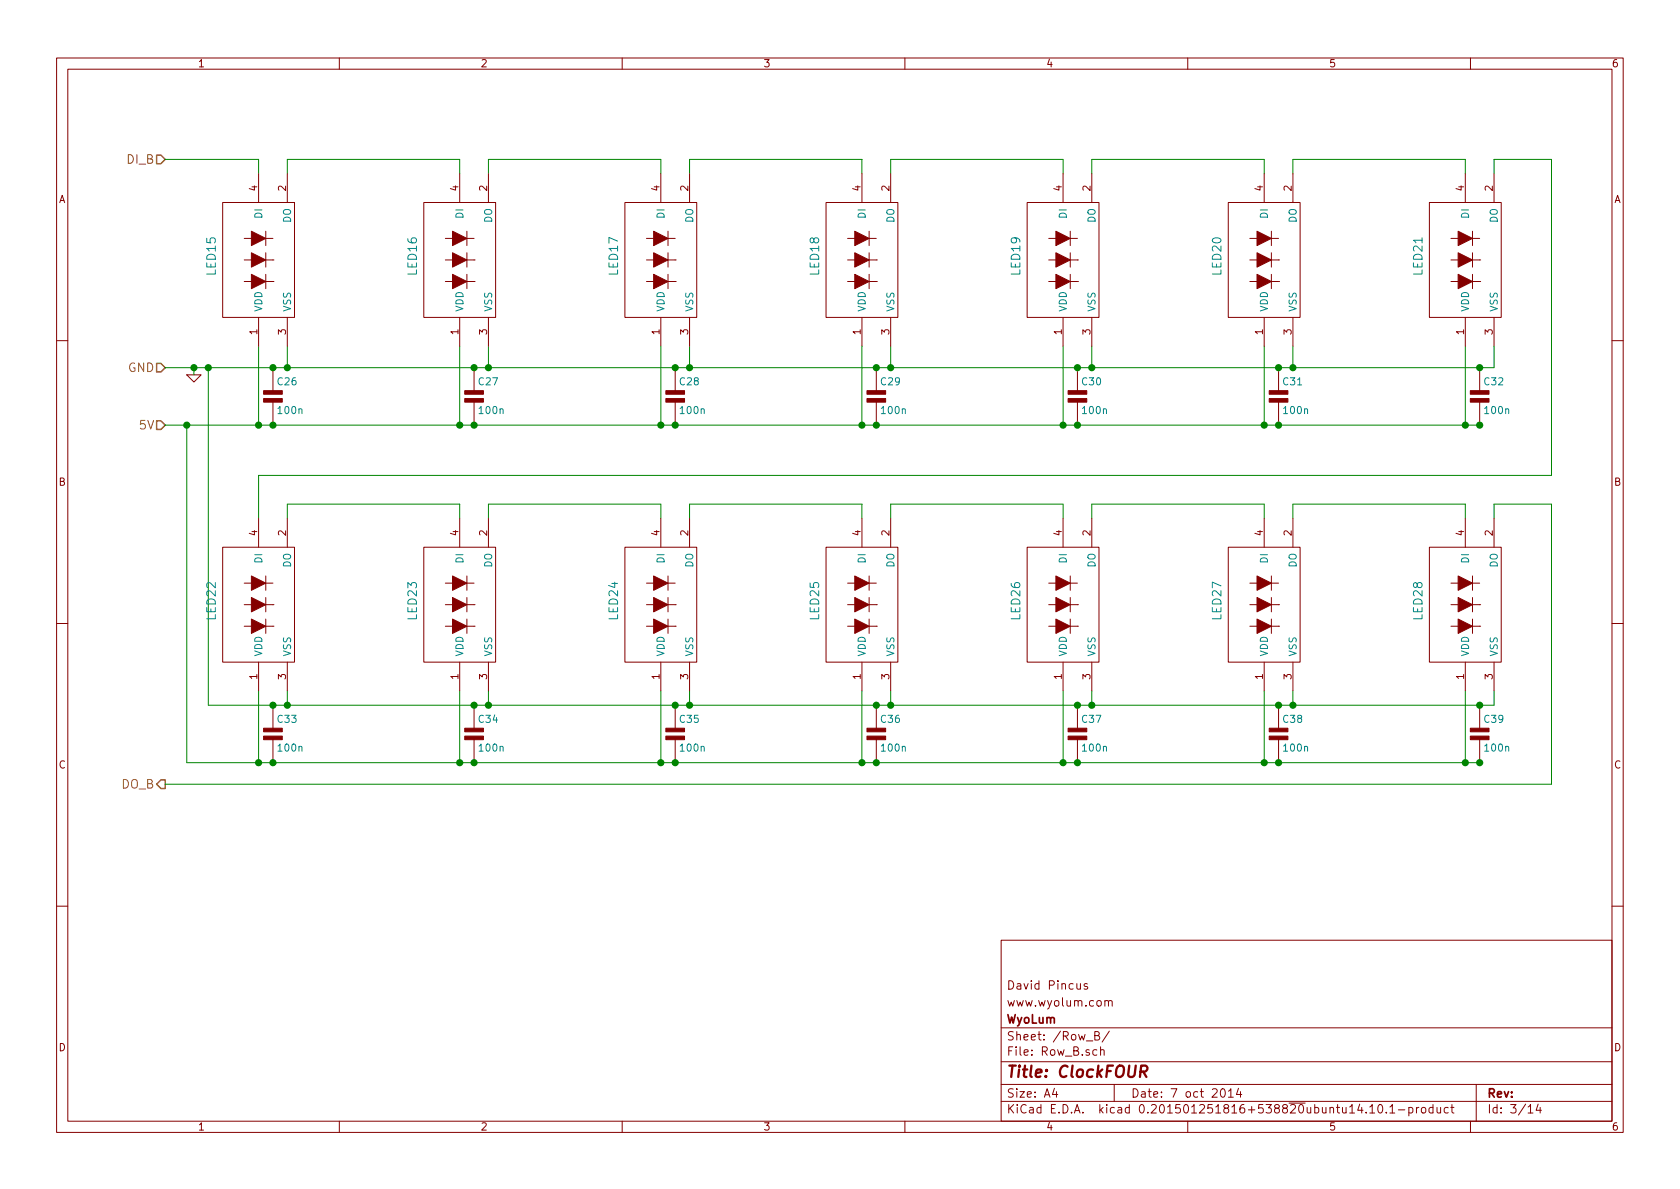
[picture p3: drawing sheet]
<svg xmlns="http://www.w3.org/2000/svg" width="297mm" height="210mm" viewBox="0 0 297 210" stroke-linecap="round" stroke-linejoin="round" font-family="sans-serif">
<g fill="none" stroke="#840000" stroke-width=".18">
<path d="M10 10.3h277v189.9h-277zM12 12.2h273v186.1h-273zM60 10.3v1.9M110 10.3v1.9M160 10.3v1.9M210 10.3v1.9M260 10.3v1.9M39.4 35.8h12.7v20.3h-12.7zM45.7 30.7v5.1M50.8 30.7v5.1M74.9 35.8h12.7v20.3h-12.7zM81.3 30.7v5.1"/>
<path d="M86.4 30.7v5.1M110.5 35.8h12.7v20.3h-12.7zM116.8 30.7v5.1M121.9 30.7v5.1M146 35.8h12.7v20.3h-12.7zM152.4 30.7v5.1M157.5 30.7v5.1M181.6 35.8h12.7v20.3h-12.7zM188 30.7v5.1M193 30.7v5.1M217.2 35.8h12.7v20.3h-12.7zM223.5 30.7v5.1"/>
<path d="M228.6 30.7v5.1M252.7 35.8h12.7v20.3h-12.7zM259.1 30.7v5.1M264.2 30.7v5.1M43.2 49.8h1.2M43.2 46h1.2M43.2 42.2h1.2M45.7 56.1v5.1M47 49.8h1.3M47 46h1.3M47 42.2h1.3M47 40.9v2.5"/>
<path d="M47 44.7v2.5M47 48.5v2.5M48.3 49.8h.1M48.3 46h.1M50.8 56.1v5.1M78.7 49.8h1.3M78.7 46h1.3M78.7 42.2h1.3M81.3 56.1v5.1M82.5 49.8h1.3M82.5 46h1.3M82.5 42.2h1.3"/>
<path d="M82.5 40.9v2.5M82.5 44.7v2.5M82.5 48.5v2.5M83.8 49.8h.1M83.8 46h.1M86.4 56.1v5.1M114.3 49.8h1.3M114.3 46h1.3M114.3 42.2h1.3M116.8 56.1v5.1M118.1 49.8h1.3M118.1 46h1.3"/>
<path d="M118.1 42.2h1.3M118.1 40.9v2.5M118.1 44.7v2.5M118.1 48.5v2.5M119.4 49.8h.1M119.4 46h.1M121.9 56.1v5.1M149.9 49.8h1.2M149.9 46h1.2M149.9 42.2h1.2M152.4 56.1v5.1M153.7 49.8h1.2"/>
<path d="M153.7 46h1.2M153.7 42.2h1.2M153.7 40.9v2.5M153.7 44.7v2.5M153.7 48.5v2.5M154.9 49.8h.1M154.9 46h.1M157.5 56.1v5.1M185.4 49.8h1.3M185.4 46h1.3M185.4 42.2h1.3M188 56.1v5.1"/>
<path d="M189.2 49.8h1.3M189.2 46h1.3M189.2 42.2h1.3M189.2 40.9v2.5M189.2 44.7v2.5M189.2 48.5v2.5M190.5 49.8h.1M190.5 46h.1M193 56.1v5.1M221 49.8h1.2M221 46h1.2M221 42.2h1.2"/>
<path d="M223.5 56.1v5.1M224.8 49.8h1.3M224.8 46h1.3M224.8 42.2h1.3M224.8 40.9v2.5M224.8 44.7v2.5M224.8 48.5v2.5M226.1 49.8h.1M226.1 46h.1M228.6 56.1v5.1M256.5 49.8h1.3M256.5 46h1.3"/>
<path d="M256.5 42.2h1.3M259.1 56.1v5.1M260.3 49.8h1.3M260.3 46h1.3M260.3 42.2h1.3M260.3 40.9v2.5M260.3 44.7v2.5M260.3 48.5v2.5M261.6 49.8h.1M261.6 46h.1M264.2 56.1v5.1M10 60.2h2"/>
<path d="M33 66.3h2.6l-1.3 1.3zM48.3 65v4.3M48.3 70.9v4.3M83.8 65v4.3M83.8 70.9v4.3M119.4 65v4.3M119.4 70.9v4.3M154.9 65v4.3M154.9 70.9v4.3M190.5 65v4.3M190.5 70.9v4.3M226.1 65v4.3"/>
<path d="M226.1 70.9v4.3M261.6 65v4.3M261.6 70.9v4.3M285 60.2h2M39.4 96.8h12.7v20.3h-12.7zM45.7 91.7v5.1M50.8 91.7v5.1M74.9 96.8h12.7v20.3h-12.7zM81.3 91.7v5.1M86.4 91.7v5.1M110.5 96.8h12.7v20.3h-12.7zM116.8 91.7v5.1"/>
<path d="M121.9 91.7v5.1M146 96.8h12.7v20.3h-12.7zM152.4 91.7v5.1M157.5 91.7v5.1M181.6 96.8h12.7v20.3h-12.7zM188 91.7v5.1M193 91.7v5.1M217.2 96.8h12.7v20.3h-12.7zM223.5 91.7v5.1M228.6 91.7v5.1M252.7 96.8h12.7v20.3h-12.7zM259.1 91.7v5.1"/>
<path d="M264.2 91.7v5.1M10 110.3h2M43.2 110.7h1.2M43.2 106.9h1.2M43.2 103.1h1.2M45.7 117.1v5.1M47 101.8v2.6M47 105.7v2.5M47 109.5v2.5M47 110.7h1.3M47 106.9h1.3M47 103.1h1.3"/>
<path d="M48.3 110.7h.1M48.3 106.9h.1M50.8 117.1v5.1M78.7 110.7h1.3M78.7 106.9h1.3M78.7 103.1h1.3M81.3 117.1v5.1M82.5 101.8v2.6M82.5 105.7v2.5M82.5 109.5v2.5M82.5 110.7h1.3M82.5 106.9h1.3"/>
<path d="M82.5 103.1h1.3M83.8 110.7h.1M83.8 106.9h.1M86.4 117.1v5.1M114.3 110.7h1.3M114.3 106.9h1.3M114.3 103.1h1.3M116.8 117.1v5.1M118.1 101.8v2.6M118.1 105.7v2.5M118.1 109.5v2.5M118.1 110.7h1.3"/>
<path d="M118.1 106.9h1.3M118.1 103.1h1.3M119.4 110.7h.1M119.4 106.9h.1M121.9 117.1v5.1M149.9 110.7h1.2M149.9 106.9h1.2M149.9 103.1h1.2M152.4 117.1v5.1M153.7 101.8v2.6M153.7 105.7v2.5M153.7 109.5v2.5"/>
<path d="M153.7 110.7h1.2M153.7 106.9h1.2M153.7 103.1h1.2M154.9 110.7h.1M154.9 106.9h.1M157.5 117.1v5.1M185.4 110.7h1.3M185.4 106.9h1.3M185.4 103.1h1.3M188 117.1v5.1M189.2 101.8v2.6M189.2 105.7v2.5"/>
<path d="M189.2 109.5v2.5M189.2 110.7h1.3M189.2 106.9h1.3M189.2 103.1h1.3M190.5 110.7h.1M190.5 106.9h.1M193 117.1v5.1M221 110.7h1.2M221 106.9h1.2M221 103.1h1.2M223.5 117.1v5.1M224.8 101.8v2.6"/>
<path d="M224.8 105.7v2.5M224.8 109.5v2.5M224.8 110.7h1.3M224.8 106.9h1.3M224.8 103.1h1.3M226.1 110.7h.1M226.1 106.9h.1M228.6 117.1v5.1M256.5 110.7h1.3M256.5 106.9h1.3M256.5 103.1h1.3M259.1 117.1v5.1"/>
<path d="M260.3 101.8v2.6M260.3 105.7v2.5M260.3 109.5v2.5M260.3 110.7h1.3M260.3 106.9h1.3M260.3 103.1h1.3M261.6 110.7h.1M261.6 106.9h.1M264.2 117.1v5.1M285 110.3h2M48.3 124.7v4.3M48.3 130.6v4.3"/>
<path d="M83.8 124.7v4.3M83.8 130.6v4.3M119.4 124.7v4.3M119.4 130.6v4.3M154.9 124.7v4.3M154.9 130.6v4.3M190.5 124.7v4.3M190.5 130.6v4.3M226.1 124.7v4.3M226.1 130.6v4.3M261.6 124.7v4.3M261.6 130.6v4.3"/>
<path d="M10 160.2h2M177 166.3h108v32h-108zM190.4 173.9l.1 .9 .3 .1 .2-.1M191 173.9v1M192.3 174a.37 .37 0 0 0-.6 .1v.3l.6 .1v.1l-.2 .3-.4-.1M195.4 177.1l.2-.2 .3 .1 .1 .9M195.4 176.9v1M196 177.1a.36 .36 0 0 1 .3-.2 .36 .36 0 0 1 .3 .2v.8M285 160.2h2M60 198.3v1.9M110 198.3v1.9M160 198.3v1.9"/>
<path d="M177 194.8h108M177 191.8h108M177 187.8h108M177 181.8h108M186.4 192.5l-.3 1h.9M186.8 193v1M193.6 183.1h.5l.2-.1 .1-.3-.3-.3h-.5v1.5h.6l.2-.3a.41 .41 0 0 0-.3-.5M193.9 185.7l-.4-.1-.3 .3 .1 .6 .2 .1 .4-.1M194.6 185.7l.2-.1 .4 .1v.9M194.6 185.1v1.5M196.1 182.3l-1.2 2M197 191.8v3"/>
<path d="M210 198.3v1.9M215.9 192.7l.2-.2a.81 .81 0 0 1 .6 .6 .81 .81 0 0 1-.3 .8l-.1 .1a.79 .79 0 0 1-.4-1.3zM217.2 193l.4-.5v1.5M217.2 194h.9M219 192.5l-.4 1h1M219.3 193v1M242.2 195.8l.4-.5v1.5M242.2 196.8h.9M243.8 195.5l.2-.2a.81 .81 0 0 1 .6 .6 .81 .81 0 0 1-.3 .8l-.2 .1a.79 .79 0 0 1-.3-1.3zM245.1 196.7v.1M245.7 195.8l.5-.5v1.5M245.7 196.8h.9"/>
<path d="M247.2 196.3h1.2M249.1 195.9l.4-.1 .3 .3-.1 .6h-.6M249.1 195.8v1.5M250.4 195.8v1M250.9 195.8l-.5 .3M251.4 196l.2-.2 .4 .2 .1 .5-.1 .2-.4 .1-.2-.1zM253.4 195.9l-.5-.1-.2 .3v.6l.2 .1 .5-.1M253.4 195.3v1.5M254.1 195.8l.1 .9 .3 .1 .2-.1M254.7 195.8v1M256.1 195.9l-.5-.1-.3 .3 .1 .6 .2 .1 .5-.1M256.5 195.8h.6"/>
<path d="M256.7 195.3v1.3l.4 .2M260 198.3v1.9M261 191.8v6.5M270.2 196.8h.8M272 195.2l-.4 1.1h.9M272.3 195.8v1"/>
</g>
<path d="M201.7 189.5h.7a.56 .56 0 0 0 .5-.5 .56 .56 0 0 0-.4-.6h-.7l-.3 2M202.1 189.5l.6 .9" fill="none" stroke="#840000" stroke-width=".41"/>
<path d="M27.7 27.4h.7l.8 .8-.8 .8h-.7zM27.7 64.3h.7l.8 .7-.8 .8h-.7zM27.7 74.4h.7l.8 .8-.8 .7h-.7zM28.4 137.9h.8v1.5h-.8l-.7-.7z" fill="none" stroke="#848400" stroke-width=".25"/>
<g fill="#840000" stroke="#840000" stroke-width=".18">
<path d="M46.6 70.5h3.3v.6h-3.3z"/>
<path d="M46.6 69.1h3.3v.6h-3.3z"/>
<path d="M82.2 70.5h3.3v.6h-3.3z"/>
<path d="M82.2 69.1h3.3v.6h-3.3z"/>
<path d="M117.7 70.5h3.3v.6h-3.3z"/>
<path d="M117.7 69.1h3.3v.6h-3.3z"/>
<path d="M153.3 70.5h3.3v.6h-3.3z"/>
<path d="M153.3 69.1h3.3v.6h-3.3z"/>
<path d="M188.8 70.5h3.4v.6h-3.4z"/>
<path d="M188.8 69.1h3.4v.6h-3.4z"/>
<path d="M224.4 70.5h3.3v.6h-3.3z"/>
<path d="M224.4 69.1h3.3v.6h-3.3z"/>
<path d="M260 70.5h3.3v.6h-3.3z"/>
<path d="M260 69.1h3.3v.6h-3.3z"/>
<path d="M46.6 130.2h3.3v.6h-3.3z"/>
<path d="M46.6 128.8h3.3v.6h-3.3z"/>
<path d="M82.2 130.2h3.3v.6h-3.3z"/>
<path d="M82.2 128.8h3.3v.6h-3.3z"/>
<path d="M117.7 130.2h3.3v.6h-3.3z"/>
<path d="M117.7 128.8h3.3v.6h-3.3z"/>
<path d="M153.3 130.2h3.3v.6h-3.3z"/>
<path d="M153.3 128.8h3.3v.6h-3.3z"/>
<path d="M188.8 130.2h3.4v.6h-3.4z"/>
<path d="M188.8 128.8h3.4v.6h-3.4z"/>
<path d="M224.4 130.2h3.3v.6h-3.3z"/>
<path d="M224.4 128.8h3.3v.6h-3.3z"/>
<path d="M260 130.2h3.3v.6h-3.3z"/>
<path d="M260 128.8h3.3v.6h-3.3z"/>
<path d="M44.4 48.5l2.6 1.3-2.6 1.2z"/>
<path d="M44.4 44.7l2.6 1.3-2.6 1.2z"/>
<path d="M44.4 40.9l2.6 1.3-2.6 1.2z"/>
<path d="M80 48.5l2.5 1.3-2.5 1.2z"/>
<path d="M80 44.7l2.5 1.3-2.5 1.2z"/>
<path d="M80 40.9l2.5 1.3-2.5 1.2z"/>
<path d="M115.6 48.5l2.5 1.3-2.5 1.2z"/>
<path d="M115.6 44.7l2.5 1.3-2.5 1.2z"/>
<path d="M115.6 40.9l2.5 1.3-2.5 1.2z"/>
<path d="M151.1 48.5l2.6 1.3-2.6 1.2z"/>
<path d="M151.1 44.7l2.6 1.3-2.6 1.2z"/>
<path d="M151.1 40.9l2.6 1.3-2.6 1.2z"/>
<path d="M186.7 48.5l2.5 1.3-2.5 1.2z"/>
<path d="M186.7 44.7l2.5 1.3-2.5 1.2z"/>
<path d="M186.7 40.9l2.5 1.3-2.5 1.2z"/>
<path d="M222.2 48.5l2.6 1.3-2.6 1.2z"/>
<path d="M222.2 44.7l2.6 1.3-2.6 1.2z"/>
<path d="M222.2 40.9l2.6 1.3-2.6 1.2z"/>
<path d="M257.8 48.5l2.5 1.3-2.5 1.2z"/>
<path d="M257.8 44.7l2.5 1.3-2.5 1.2z"/>
<path d="M257.8 40.9l2.5 1.3-2.5 1.2z"/>
<path d="M44.4 109.5l2.6 1.2-2.6 1.3z"/>
<path d="M44.4 105.7l2.6 1.2-2.6 1.3z"/>
<path d="M44.4 101.8l2.6 1.3-2.6 1.3z"/>
<path d="M80 109.5l2.5 1.2-2.5 1.3z"/>
<path d="M80 105.7l2.5 1.2-2.5 1.3z"/>
<path d="M80 101.8l2.5 1.3-2.5 1.3z"/>
<path d="M115.6 109.5l2.5 1.2-2.5 1.3z"/>
<path d="M115.6 105.7l2.5 1.2-2.5 1.3z"/>
<path d="M115.6 101.8l2.5 1.3-2.5 1.3z"/>
<path d="M151.1 109.5l2.6 1.2-2.6 1.3z"/>
<path d="M151.1 105.7l2.6 1.2-2.6 1.3z"/>
<path d="M151.1 101.8l2.6 1.3-2.6 1.3z"/>
<path d="M186.7 109.5l2.5 1.2-2.5 1.3z"/>
<path d="M186.7 105.7l2.5 1.2-2.5 1.3z"/>
<path d="M186.7 101.8l2.5 1.3-2.5 1.3z"/>
<path d="M222.2 109.5l2.6 1.2-2.6 1.3z"/>
<path d="M222.2 105.7l2.6 1.2-2.6 1.3z"/>
<path d="M222.2 101.8l2.6 1.3-2.6 1.3z"/>
<path d="M257.8 109.5l2.5 1.2-2.5 1.3z"/>
<path d="M257.8 105.7l2.5 1.2-2.5 1.3z"/>
<path d="M257.8 101.8l2.5 1.3-2.5 1.3z"/>
</g>
<g fill="none" stroke="#008400" stroke-width=".18">
<path d="M29.2 28.2h16.5v2.5M50.8 30.7v-2.5h30.5v2.5M86.4 30.7v-2.5h30.4v2.5M121.9 30.7v-2.5h30.5v2.5M157.5 30.7v-2.5h30.5v2.5M193 30.7v-2.5h30.5v2.5M228.6 30.7v-2.5h30.5v2.5M264.2 30.7v-2.5h10.1v55.9h-228.6v7.6M29.2 75.2h232.4M33 75.2v59.7h228.6M34.3 65v1.3M36.8 65v59.7h227.4v-2.5"/>
<path d="M45.7 61.2v14M50.8 61.2v3.8M81.3 61.2v14M86.4 61.2v3.8M116.8 61.2v14M121.9 61.2v3.8M152.4 61.2v14M157.5 61.2v3.8M188 61.2v14M193 61.2v3.8M223.5 61.2v14M228.6 61.2v3.8"/>
<path d="M259.1 61.2v14M264.2 61.2v3.8h-235M50.8 91.7v-2.6h30.5v2.6M86.4 91.7v-2.6h30.4v2.6M121.9 91.7v-2.6h30.5v2.6M157.5 91.7v-2.6h30.5v2.6M193 91.7v-2.6h30.5v2.6M228.6 91.7v-2.6h30.5v2.6M264.2 91.7v-2.6h10.1v49.6h-245.1M45.7 122.2v12.7M50.8 122.2v2.5M81.3 122.2v12.7"/>
<path d="M86.4 122.2v2.5M116.8 122.2v12.7M121.9 122.2v2.5M152.4 122.2v12.7M157.5 122.2v2.5M188 122.2v12.7M193 122.2v2.5M223.5 122.2v12.7M228.6 122.2v2.5M259.1 122.2v12.7"/>
</g>
<g fill="#008400" stroke="#008400" stroke-width=".25">
<circle cx="34.3" cy="65" r=".51"/>
<circle cx="50.8" cy="65" r=".51"/>
<circle cx="86.4" cy="65" r=".51"/>
<circle cx="121.9" cy="65" r=".51"/>
<circle cx="157.5" cy="65" r=".51"/>
<circle cx="193" cy="65" r=".51"/>
<circle cx="228.6" cy="65" r=".51"/>
<circle cx="223.5" cy="75.2" r=".51"/>
<circle cx="188" cy="75.2" r=".51"/>
<circle cx="152.4" cy="75.2" r=".51"/>
<circle cx="116.8" cy="75.2" r=".51"/>
<circle cx="81.3" cy="75.2" r=".51"/>
<circle cx="45.7" cy="75.2" r=".51"/>
<circle cx="259.1" cy="75.2" r=".51"/>
<circle cx="50.8" cy="124.7" r=".51"/>
<circle cx="228.6" cy="124.7" r=".51"/>
<circle cx="193" cy="124.7" r=".51"/>
<circle cx="157.5" cy="124.7" r=".51"/>
<circle cx="121.9" cy="124.7" r=".51"/>
<circle cx="86.4" cy="124.7" r=".51"/>
<circle cx="48.3" cy="124.7" r=".51"/>
<circle cx="190.5" cy="65" r=".51"/>
<circle cx="226.1" cy="65" r=".51"/>
<circle cx="154.9" cy="65" r=".51"/>
<circle cx="154.9" cy="75.2" r=".51"/>
<circle cx="190.5" cy="75.2" r=".51"/>
<circle cx="226.1" cy="75.2" r=".51"/>
<circle cx="261.6" cy="65" r=".51"/>
<circle cx="261.6" cy="75.2" r=".51"/>
<circle cx="119.4" cy="65" r=".51"/>
<circle cx="119.4" cy="75.2" r=".51"/>
<circle cx="83.8" cy="75.2" r=".51"/>
<circle cx="83.8" cy="65" r=".51"/>
<circle cx="48.3" cy="65" r=".51"/>
<circle cx="48.3" cy="75.2" r=".51"/>
<circle cx="33" cy="75.2" r=".51"/>
<circle cx="48.3" cy="134.9" r=".51"/>
<circle cx="223.5" cy="134.9" r=".51"/>
<circle cx="188" cy="134.9" r=".51"/>
<circle cx="152.4" cy="134.9" r=".51"/>
<circle cx="116.8" cy="134.9" r=".51"/>
<circle cx="81.3" cy="134.9" r=".51"/>
<circle cx="45.7" cy="134.9" r=".51"/>
<circle cx="261.6" cy="134.9" r=".51"/>
<circle cx="261.6" cy="124.7" r=".51"/>
<circle cx="226.1" cy="134.9" r=".51"/>
<circle cx="226.1" cy="124.7" r=".51"/>
<circle cx="190.5" cy="124.7" r=".51"/>
<circle cx="190.5" cy="134.9" r=".51"/>
<circle cx="154.9" cy="134.9" r=".51"/>
<circle cx="154.9" cy="124.7" r=".51"/>
<circle cx="119.4" cy="124.7" r=".51"/>
<circle cx="119.4" cy="134.9" r=".51"/>
<circle cx="83.8" cy="134.9" r=".51"/>
<circle cx="83.8" cy="124.7" r=".51"/>
<circle cx="36.8" cy="65" r=".51"/>
<circle cx="259.1" cy="134.9" r=".51"/>
</g>
<text font-size="2.8" fill="#840000" x="178" y="190.5">Title: ClockFOUR</text>
<g font-size="2.1" fill="#848400">
<text x="22.5" y="29">DI_B</text>
<text x="22.6" y="65.8">GND</text>
<text x="24.7" y="75.9">5V</text>
<text x="21.4" y="139.4">DO_B</text>
</g>
<g font-size="2.1" fill="#008484">
<text x="38.2" y="48.6" transform="rotate(-90 38.2 48.6)">LED15</text>
<text x="73.7" y="48.6" transform="rotate(-90 73.7 48.6)">LED16</text>
<text x="109.3" y="48.6" transform="rotate(-90 109.3 48.6)">LED17</text>
<text x="144.8" y="48.6" transform="rotate(-90 144.8 48.6)">LED18</text>
<text x="180.4" y="48.6" transform="rotate(-90 180.4 48.6)">LED19</text>
<text x="216" y="48.6" transform="rotate(-90 216 48.6)">LED20</text>
<text x="251.5" y="48.6" transform="rotate(-90 251.5 48.6)">LED21</text>
<text x="38.2" y="109.6" transform="rotate(-90 38.2 109.6)">LED22</text>
<text x="73.7" y="109.6" transform="rotate(-90 73.7 109.6)">LED23</text>
<text x="109.3" y="109.6" transform="rotate(-90 109.3 109.6)">LED24</text>
<text x="144.8" y="109.6" transform="rotate(-90 144.8 109.6)">LED25</text>
<text x="180.4" y="109.6" transform="rotate(-90 180.4 109.6)">LED26</text>
<text x="216" y="109.6" transform="rotate(-90 216 109.6)">LED27</text>
<text x="251.5" y="109.6" transform="rotate(-90 251.5 109.6)">LED28</text>
</g>
<g font-size="2.1" fill="#840000">
<text x="178" y="178">www.wyolum.com</text>
<text x="178" y="175">David Pincus</text>
<text x="178" y="184">Sheet: /Row_B/</text>
<text x="178" y="181">WyoLum</text>
<text x="178" y="186.7">File: Row_B.sch</text>
<text x="178" y="196.9">KiCad E.D.A. kicad 0.201501251816+538820ubuntu14.10.1-product</text>
<text x="178" y="194.1">Size: A4</text>
<text x="200" y="194.1">Date: 7 oct 2014</text>
<text x="263" y="194.1">Rev:</text>
<text x="263" y="196.9">Id: 3/14</text>
</g>
<g font-size="1.8" fill="#840000">
<text x="35" y="11.9">1</text>
<text x="85" y="11.9">2</text>
<text x="135" y="11.9">3</text>
<text x="185" y="11.9">4</text>
<text x="235" y="11.9">5</text>
<text x="285" y="11.9">6</text>
<text x="10.4" y="35.9">A</text>
<text x="45.5" y="33.8" transform="rotate(-90 45.5 33.8)">4</text>
<text x="50.5" y="33.8" transform="rotate(-90 50.5 33.8)">2</text>
<text x="81" y="33.8" transform="rotate(-90 81 33.8)">4</text>
<text x="86.1" y="33.8" transform="rotate(-90 86.1 33.8)">2</text>
<text x="116.6" y="33.8" transform="rotate(-90 116.6 33.8)">4</text>
<text x="121.7" y="33.8" transform="rotate(-90 121.7 33.8)">2</text>
<text x="152.1" y="33.8" transform="rotate(-90 152.1 33.8)">4</text>
<text x="157.2" y="33.8" transform="rotate(-90 157.2 33.8)">2</text>
<text x="187.7" y="33.8" transform="rotate(-90 187.7 33.8)">4</text>
<text x="192.8" y="33.8" transform="rotate(-90 192.8 33.8)">2</text>
<text x="223.3" y="33.8" transform="rotate(-90 223.3 33.8)">4</text>
<text x="228.3" y="33.8" transform="rotate(-90 228.3 33.8)">2</text>
<text x="258.8" y="33.8" transform="rotate(-90 258.8 33.8)">4</text>
<text x="263.9" y="33.8" transform="rotate(-90 263.9 33.8)">2</text>
<text x="285.4" y="35.9">A</text>
<text x="45.5" y="59.2" transform="rotate(-90 45.5 59.2)">1</text>
<text x="50.5" y="59.2" transform="rotate(-90 50.5 59.2)">3</text>
<text x="81" y="59.2" transform="rotate(-90 81 59.2)">1</text>
<text x="86.1" y="59.2" transform="rotate(-90 86.1 59.2)">3</text>
<text x="116.6" y="59.2" transform="rotate(-90 116.6 59.2)">1</text>
<text x="121.7" y="59.2" transform="rotate(-90 121.7 59.2)">3</text>
<text x="152.1" y="59.2" transform="rotate(-90 152.1 59.2)">1</text>
<text x="157.2" y="59.2" transform="rotate(-90 157.2 59.2)">3</text>
<text x="187.7" y="59.2" transform="rotate(-90 187.7 59.2)">1</text>
<text x="192.8" y="59.2" transform="rotate(-90 192.8 59.2)">3</text>
<text x="223.3" y="59.2" transform="rotate(-90 223.3 59.2)">1</text>
<text x="228.3" y="59.2" transform="rotate(-90 228.3 59.2)">3</text>
<text x="258.8" y="59.2" transform="rotate(-90 258.8 59.2)">1</text>
<text x="263.9" y="59.2" transform="rotate(-90 263.9 59.2)">3</text>
<text x="10.4" y="85.9">B</text>
<text x="285.4" y="85.9">B</text>
<text x="45.5" y="94.7" transform="rotate(-90 45.5 94.7)">4</text>
<text x="50.5" y="94.7" transform="rotate(-90 50.5 94.7)">2</text>
<text x="81" y="94.7" transform="rotate(-90 81 94.7)">4</text>
<text x="86.1" y="94.7" transform="rotate(-90 86.1 94.7)">2</text>
<text x="116.6" y="94.7" transform="rotate(-90 116.6 94.7)">4</text>
<text x="121.7" y="94.7" transform="rotate(-90 121.7 94.7)">2</text>
<text x="152.1" y="94.7" transform="rotate(-90 152.1 94.7)">4</text>
<text x="157.2" y="94.7" transform="rotate(-90 157.2 94.7)">2</text>
<text x="187.7" y="94.7" transform="rotate(-90 187.7 94.7)">4</text>
<text x="192.8" y="94.7" transform="rotate(-90 192.8 94.7)">2</text>
<text x="223.3" y="94.7" transform="rotate(-90 223.3 94.7)">4</text>
<text x="228.3" y="94.7" transform="rotate(-90 228.3 94.7)">2</text>
<text x="258.8" y="94.7" transform="rotate(-90 258.8 94.7)">4</text>
<text x="263.9" y="94.7" transform="rotate(-90 263.9 94.7)">2</text>
<text x="45.5" y="120.1" transform="rotate(-90 45.5 120.1)">1</text>
<text x="50.5" y="120.1" transform="rotate(-90 50.5 120.1)">3</text>
<text x="81" y="120.1" transform="rotate(-90 81 120.1)">1</text>
<text x="86.1" y="120.1" transform="rotate(-90 86.1 120.1)">3</text>
<text x="116.6" y="120.1" transform="rotate(-90 116.6 120.1)">1</text>
<text x="121.7" y="120.1" transform="rotate(-90 121.7 120.1)">3</text>
<text x="152.1" y="120.1" transform="rotate(-90 152.1 120.1)">1</text>
<text x="157.2" y="120.1" transform="rotate(-90 157.2 120.1)">3</text>
<text x="187.7" y="120.1" transform="rotate(-90 187.7 120.1)">1</text>
<text x="192.8" y="120.1" transform="rotate(-90 192.8 120.1)">3</text>
<text x="223.3" y="120.1" transform="rotate(-90 223.3 120.1)">1</text>
<text x="228.3" y="120.1" transform="rotate(-90 228.3 120.1)">3</text>
<text x="258.8" y="120.1" transform="rotate(-90 258.8 120.1)">1</text>
<text x="263.9" y="120.1" transform="rotate(-90 263.9 120.1)">3</text>
<text x="10.4" y="135.9">C</text>
<text x="285.4" y="135.9">C</text>
<text x="10.4" y="185.9">D</text>
<text x="285.4" y="185.9">D</text>
<text x="35" y="199.9">1</text>
<text x="85" y="199.9">2</text>
<text x="135" y="199.9">3</text>
<text x="185" y="199.9">4</text>
<text x="235" y="199.9">5</text>
<text x="285" y="199.9">6</text>
</g>
<g font-size="1.8" fill="#008484">
<text x="46.4" y="38.6" transform="rotate(-90 46.4 38.6)">DI</text>
<text x="51.4" y="39.5" transform="rotate(-90 51.4 39.5)">DO</text>
<text x="81.9" y="38.6" transform="rotate(-90 81.9 38.6)">DI</text>
<text x="87" y="39.5" transform="rotate(-90 87 39.5)">DO</text>
<text x="117.5" y="38.6" transform="rotate(-90 117.5 38.6)">DI</text>
<text x="122.6" y="39.5" transform="rotate(-90 122.6 39.5)">DO</text>
<text x="153" y="38.6" transform="rotate(-90 153 38.6)">DI</text>
<text x="158.1" y="39.5" transform="rotate(-90 158.1 39.5)">DO</text>
<text x="188.6" y="38.6" transform="rotate(-90 188.6 38.6)">DI</text>
<text x="193.7" y="39.5" transform="rotate(-90 193.7 39.5)">DO</text>
<text x="224.2" y="38.6" transform="rotate(-90 224.2 38.6)">DI</text>
<text x="229.2" y="39.5" transform="rotate(-90 229.2 39.5)">DO</text>
<text x="259.7" y="38.6" transform="rotate(-90 259.7 38.6)">DI</text>
<text x="264.8" y="39.5" transform="rotate(-90 264.8 39.5)">DO</text>
<text x="46.4" y="55.1" transform="rotate(-90 46.4 55.1)">VDD</text>
<text x="51.4" y="55.1" transform="rotate(-90 51.4 55.1)">VSS</text>
<text x="81.9" y="55.1" transform="rotate(-90 81.9 55.1)">VDD</text>
<text x="87" y="55.1" transform="rotate(-90 87 55.1)">VSS</text>
<text x="117.5" y="55.1" transform="rotate(-90 117.5 55.1)">VDD</text>
<text x="122.6" y="55.1" transform="rotate(-90 122.6 55.1)">VSS</text>
<text x="153" y="55.1" transform="rotate(-90 153 55.1)">VDD</text>
<text x="158.1" y="55.1" transform="rotate(-90 158.1 55.1)">VSS</text>
<text x="188.6" y="55.1" transform="rotate(-90 188.6 55.1)">VDD</text>
<text x="193.7" y="55.1" transform="rotate(-90 193.7 55.1)">VSS</text>
<text x="224.2" y="55.1" transform="rotate(-90 224.2 55.1)">VDD</text>
<text x="229.2" y="55.1" transform="rotate(-90 229.2 55.1)">VSS</text>
<text x="259.7" y="55.1" transform="rotate(-90 259.7 55.1)">VDD</text>
<text x="264.8" y="55.1" transform="rotate(-90 264.8 55.1)">VSS</text>
<text x="49.1" y="68.1">C26</text>
<text x="84.7" y="68.1">C27</text>
<text x="120.2" y="68.1">C28</text>
<text x="155.8" y="68.1">C29</text>
<text x="191.4" y="68.1">C30</text>
<text x="226.9" y="68.1">C31</text>
<text x="262.5" y="68.1">C32</text>
<text x="49.3" y="73.2">100n</text>
<text x="84.8" y="73.2">100n</text>
<text x="120.4" y="73.2">100n</text>
<text x="156" y="73.2">100n</text>
<text x="191.5" y="73.2">100n</text>
<text x="227.1" y="73.2">100n</text>
<text x="262.6" y="73.2">100n</text>
<text x="46.4" y="99.6" transform="rotate(-90 46.4 99.6)">DI</text>
<text x="51.4" y="100.4" transform="rotate(-90 51.4 100.4)">DO</text>
<text x="81.9" y="99.6" transform="rotate(-90 81.9 99.6)">DI</text>
<text x="87" y="100.4" transform="rotate(-90 87 100.4)">DO</text>
<text x="117.5" y="99.6" transform="rotate(-90 117.5 99.6)">DI</text>
<text x="122.6" y="100.4" transform="rotate(-90 122.6 100.4)">DO</text>
<text x="153" y="99.6" transform="rotate(-90 153 99.6)">DI</text>
<text x="158.1" y="100.4" transform="rotate(-90 158.1 100.4)">DO</text>
<text x="188.6" y="99.6" transform="rotate(-90 188.6 99.6)">DI</text>
<text x="193.7" y="100.4" transform="rotate(-90 193.7 100.4)">DO</text>
<text x="224.2" y="99.6" transform="rotate(-90 224.2 99.6)">DI</text>
<text x="229.2" y="100.4" transform="rotate(-90 229.2 100.4)">DO</text>
<text x="259.7" y="99.6" transform="rotate(-90 259.7 99.6)">DI</text>
<text x="264.8" y="100.4" transform="rotate(-90 264.8 100.4)">DO</text>
<text x="46.4" y="116.1" transform="rotate(-90 46.4 116.1)">VDD</text>
<text x="51.4" y="116.1" transform="rotate(-90 51.4 116.1)">VSS</text>
<text x="81.9" y="116.1" transform="rotate(-90 81.9 116.1)">VDD</text>
<text x="87" y="116.1" transform="rotate(-90 87 116.1)">VSS</text>
<text x="117.5" y="116.1" transform="rotate(-90 117.5 116.1)">VDD</text>
<text x="122.6" y="116.1" transform="rotate(-90 122.6 116.1)">VSS</text>
<text x="153" y="116.1" transform="rotate(-90 153 116.1)">VDD</text>
<text x="158.1" y="116.1" transform="rotate(-90 158.1 116.1)">VSS</text>
<text x="188.6" y="116.1" transform="rotate(-90 188.6 116.1)">VDD</text>
<text x="193.7" y="116.1" transform="rotate(-90 193.7 116.1)">VSS</text>
<text x="224.2" y="116.1" transform="rotate(-90 224.2 116.1)">VDD</text>
<text x="229.2" y="116.1" transform="rotate(-90 229.2 116.1)">VSS</text>
<text x="259.7" y="116.1" transform="rotate(-90 259.7 116.1)">VDD</text>
<text x="264.8" y="116.1" transform="rotate(-90 264.8 116.1)">VSS</text>
<text x="49.1" y="127.8">C33</text>
<text x="84.7" y="127.8">C34</text>
<text x="120.2" y="127.8">C35</text>
<text x="155.8" y="127.8">C36</text>
<text x="191.4" y="127.8">C37</text>
<text x="226.9" y="127.8">C38</text>
<text x="262.5" y="127.8">C39</text>
<text x="49.3" y="132.9">100n</text>
<text x="84.8" y="132.9">100n</text>
<text x="120.4" y="132.9">100n</text>
<text x="156" y="132.9">100n</text>
<text x="191.5" y="132.9">100n</text>
<text x="227.1" y="132.9">100n</text>
<text x="262.6" y="132.9">100n</text>
</g>
</svg>
